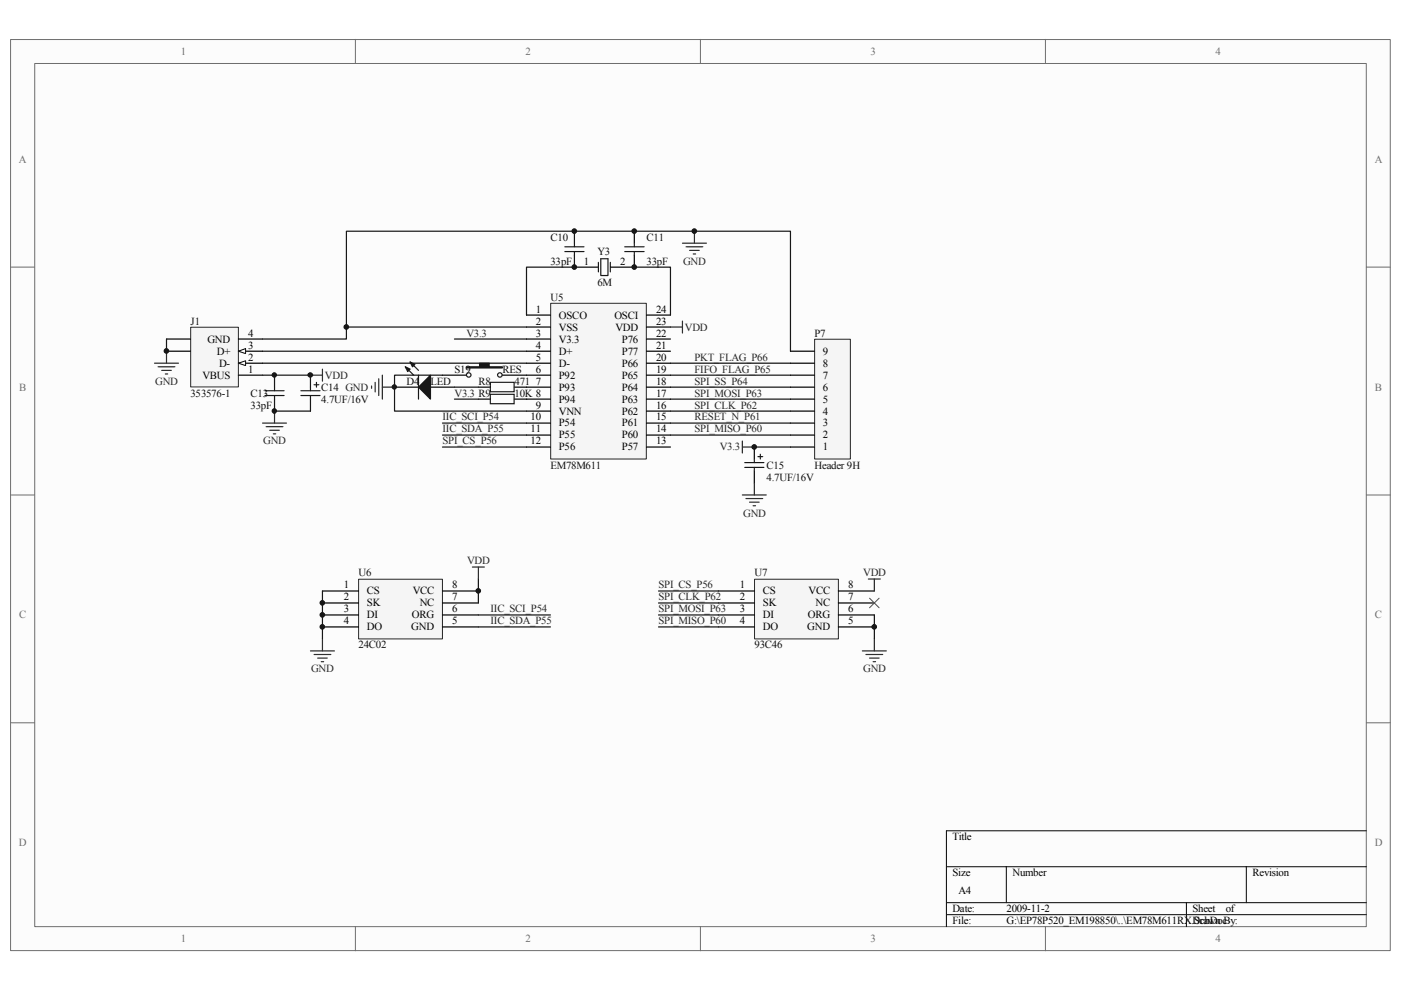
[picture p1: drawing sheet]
<svg xmlns="http://www.w3.org/2000/svg" width="297mm" height="210mm" viewBox="0 0 297 210" stroke-linecap="round" stroke-linejoin="round" font-family="sans-serif">
<path d="M2.3 8.4h292.5v193.1h-292.5z" fill="#fcfcfc"/>
<path d="M2.2 8.4h292.6v193.1h-292.6z" fill="none" stroke="#6e6e6e" stroke-width=".21"/>
<path d="M7.4 13.5h282.3v183h-282.3z" fill="#fcfcfc"/>
<g fill="none" stroke="#6e6e6e" stroke-width=".21">
<path d="M7.4 13.5h282.3v183h-282.3zM75.3 8.3v5.1M148.5 8.3v5.1M221.7 8.3v5.1M2.2 56.6h5.1M289.7 56.6h5.1M2.2 104.9h5.1M289.7 104.9h5.1M2.2 153.2h5.1M289.7 153.2h5.1M75.3 196.5v5.1M148.5 196.5v5.1"/>
<path d="M221.7 196.5v5.1"/>
</g>
<path d="M289.7 176.1h-89v20.4M200.7 183.8h89M200.7 191.4h89M200.7 193.9h89M213.4 183.8v7.6M251.5 191.4v5.1M264.2 183.8v7.6" fill="none" stroke="#000" stroke-width=".21"/>
<path d="M76.1 122.9h17.7v12.6h-17.7z" fill="#f5f5f5"/>
<path d="M76 122.8h17.8v12.7h-17.8z" fill="none" stroke="#262626" stroke-width=".21"/>
<path d="M68.4 125.3h7.6M68.4 127.8h7.6M68.4 130.4h7.6M68.4 132.9h7.6M93.8 125.3h7.6M93.8 127.8h7.6M93.8 130.4h7.6M93.8 132.9h7.6" fill="none" stroke="#000" stroke-width=".25"/>
<path d="M160 122.9h17.8v12.6h-17.8z" fill="#f5f5f5"/>
<path d="M160 122.8h17.8v12.7h-17.8z" fill="none" stroke="#262626" stroke-width=".21"/>
<path d="M93.8 79.5h5.1M106.5 79.5h5.1M101.4 82.1h2.6M109 82.1h2.6M152.3 125.3h7.6M152.3 127.8h7.6M152.3 130.4h7.6M152.3 132.9h7.6M177.8 125.3h7.6M177.8 127.8h7.6M177.8 130.4h7.6M177.8 132.9h7.6" fill="none" stroke="#000" stroke-width=".25"/>
<path d="M68.4 125.3v10.2M101.4 130.4h15.3M101.4 132.9h15.3M101.4 122.8v5M139.6 125.3h12.7M139.6 127.8h12.7M139.6 130.4h12.7M139.6 132.9h12.7M185.4 130.4v5.1" fill="none" stroke="#0e0e0e" stroke-width=".25"/>
<g fill="none" stroke="#262626" stroke-width=".25">
<path d="M65.8 138h5.1M66.6 138.8h3.5M67.3 139.5h2.1M68.4 135.5v2.5M100.2 120.2h2.5M101.4 120.2v2.6M182.8 138h5.1M183.6 138.8h3.6M184.1 122.8h2.5M184.4 139.5h2M185.4 122.8v2.5M185.4 135.5v2.5"/>
<path d="M68.1 140.3h.5M185.1 140.3h.5"/>
</g>
<path d="M184.4 126.8l2 2.1M186.4 126.8l-2 2.1" fill="none" stroke="#4c4c4c" stroke-width=".21"/>
<path d="M104 81.1h5v2h-5z" fill="none" stroke="#1c1c1c" stroke-width=".25"/>
<path d="M98.9 77.8h2.8v-.8h2v.8h2.8v.2h-7.6z" fill-rule="evenodd" fill="#1c1c1c"/>
<g fill="none" stroke="#1c1c1c" stroke-width=".25">
<path d="M98.9 77.8h2.8v-.8h2v.8h2.8v.2h-7.6z"/>
<circle cx="99.4" cy="79.5" r=".48"/>
<circle cx="106" cy="79.5" r=".48"/>
</g>
<path d="M81.1 79.5v5.1M78.8 81.8v.5M79.5 81.1v2M80.3 80.3v3.6M81.1 82.1h2.5" fill="none" stroke="#262626" stroke-width=".25"/>
<path d="M83.6 82.1h5.1M91.3 82.1h5" fill="none" stroke="#000" stroke-width=".25"/>
<path d="M88.7 82.1l2.6-2.6v5.1z" fill="#1c1c1c"/>
<path d="M85.9 77.8l1.8 1.7M86.9 76.8l1.8 1.7M88.7 82.1l2.6-2.6v5.1z" fill="none" stroke="#1c1c1c" stroke-width=".25"/>
<path d="M85.9 77.8l1 .5-.5 .5z" fill="#1c1c1c"/>
<path d="M85.9 77.8l1 .5-.5 .5z" fill="none" stroke="#1c1c1c" stroke-width=".25"/>
<path d="M86.9 76.8l1.1 .5-.5 .5z" fill="#1c1c1c"/>
<path d="M86.9 76.8l1.1 .5-.5 .5zM88.7 79.5v5.1M104 83.6h5v2h-5z" fill="none" stroke="#1c1c1c" stroke-width=".25"/>
<g fill="none" stroke="#0e0e0e" stroke-width=".25">
<path d="M93.8 79.5h-10.2v7.7h28M142.2 79.5h25.4M142.2 77h25.4M93.8 89.7h17.8M93.8 92.2h17.8M93.8 94.8h17.8M96.3 82.1h5.1M96.3 84.6h5.1M142.2 82.1h25.4M142.2 84.6h25.4M142.2 89.7h25.4M142.2 92.2h25.4"/>
<path d="M142.2 87.2h25.4"/>
</g>
<path d="M101.4 84.6h2.6M109 84.6h2.6" fill="none" stroke="#000" stroke-width=".25"/>
<path d="M172.8 72h7.5v25.3h-7.5z" fill="#f5f5f5"/>
<path d="M172.7 71.9h7.6v25.4h-7.6z" fill="none" stroke="#262626" stroke-width=".21"/>
<g fill="none" stroke="#000" stroke-width=".25">
<path d="M121.8 54.1v2.5h5.1M121.8 49v2.6M134.5 54.1v2.5h-5.1M134.5 49v2.6M58.2 79.5v2.6M167.6 79.5h5.1M167.6 77h5.1M167.6 74.5h5.1M58.2 84.6v2.6M159.9 94.8v2.5M159.9 99.9v2.5M167.6 94.8h5.1"/>
<path d="M167.6 92.2h5.1M167.6 89.7h5.1M167.6 87.2h5.1M167.6 84.6h5.1M167.6 82.1h5.1"/>
</g>
<path d="M144.7 51.6h5.1M145.5 52.3h3.5M146.2 53.1h2M147 53.8h.5M147.2 49v2.6M157.4 93.5v2.6M157.4 94.8h2.5M157.4 104.9h5.1M158.2 105.7h3.5M158.9 106.5h2M159.7 107.2h.5M159.9 102.4v2.5" fill="none" stroke="#262626" stroke-width=".25"/>
<g fill="none" stroke="#1c1c1c" stroke-width=".25">
<path d="M119.8 53.3h4M119.8 52.3h4M121.8 51.6v.7M121.8 53.3v.8M126.9 55.6v2.1M127.4 54.9h1.5v3.5h-1.5zM129.4 55.6v2.1M132.5 53.3h4.1M132.5 52.3h4.1M134.5 51.6v.7M134.5 53.3v.8M56.2 82.8h4"/>
<path d="M56.2 83.9h4M58.2 82.1v.7M58.2 83.9v.7M157.9 98.1h4.1M157.9 99.1h4.1M159.9 97.3v.8M159.9 99.1v.8M160.7 96.8h1M161.2 96.3v1"/>
</g>
<path d="M55.7 74.5h55.9M55.7 77h55.9M96.3 71.9h15.3M159.9 94.8h7.7" fill="none" stroke="#0e0e0e" stroke-width=".25"/>
<path d="M40.5 69.4h10v12.6h-10z" fill="#f5f5f5"/>
<path d="M40.4 69.4h10.1v12.6h-10.1z" fill="none" stroke="#262626" stroke-width=".21"/>
<path d="M50.5 79.5h5.2M50.5 77h5.2" fill="none" stroke="#000" stroke-width=".25"/>
<path d="M50.5 77l1.6-.5v1z" fill="#fcfcfc"/>
<path d="M50.5 77l1.6-.5v1z" fill="none" stroke="#000" stroke-width=".21"/>
<path d="M50.5 74.5h5.2" fill="none" stroke="#000" stroke-width=".25"/>
<path d="M50.5 74.5l1.6-.6v1.1z" fill="#fcfcfc"/>
<path d="M50.5 74.5l1.6-.6v1.1z" fill="none" stroke="#000" stroke-width=".21"/>
<path d="M35.3 71.9h5.1M35.3 74.5h5.1M50.5 71.9h5.2" fill="none" stroke="#000" stroke-width=".25"/>
<path d="M121.8 56.6h-10.2v10.2M35.3 71.9v2.6M55.7 79.5h10.1M73.4 69.3v-20.3h94.2v25.5M111.6 69.3h-38.2v2.6h-17.7M58.2 87.2h7.6" fill="none" stroke="#0e0e0e" stroke-width=".25"/>
<path d="M32.8 77h5M33.5 77.8h3.6M34.3 78.5h2M35 79.3h.6M35.3 74.5v2.5M142.2 69.3h2.5M144.7 68.1v2.5M55.7 89.7h5M56.4 90.5h3.6M57.2 91.2h2M58 92h.5M58.2 87.2v2.5" fill="none" stroke="#262626" stroke-width=".25"/>
<path d="M116.8 64.3h20.2v33h-20.2z" fill="#f5f5f5"/>
<path d="M116.8 64.3h20.2v33h-20.2z" fill="none" stroke="#262626" stroke-width=".21"/>
<g fill="none" stroke="#000" stroke-width=".25">
<path d="M65.8 79.5v2.6M111.6 66.8h5.1M111.6 69.3h5.1M111.6 71.9h5.1M111.6 74.5h5.1M111.6 77h5.1M111.6 79.5h5.1M137.1 66.8h5.1M137.1 69.3h5.1M137.1 71.9h5.1M137.1 74.5h5.1M137.1 77h5.1"/>
<path d="M137.1 79.5h5.1M65.8 84.6v2.6M111.6 82.1h5.1M111.6 84.6h5.1M111.6 87.2h5.1M111.6 89.7h5.1M111.6 92.2h5.1M111.6 94.8h5.1M137.1 82.1h5.1M137.1 84.6h5.1M137.1 87.2h5.1M137.1 89.7h5.1"/>
<path d="M137.1 92.2h5.1M137.1 94.8h5.1"/>
</g>
<path d="M63.8 82.8h4.1M63.8 83.9h4.1M65.8 82.1v.7M65.8 83.9v.7M66.6 81.6h1M67.1 81.1v1" fill="none" stroke="#1c1c1c" stroke-width=".25"/>
<path d="M65.8 79.5h2.6M68.4 78.3v2.5" fill="none" stroke="#262626" stroke-width=".25"/>
<path d="M134.5 56.6h7.7v10.2" fill="none" stroke="#0e0e0e" stroke-width=".25"/>
<circle cx="35.3" cy="74.4" r=".49" fill="#0e0e0e"/>
<circle cx="35.3" cy="74.4" r=".49" fill="none" stroke="#0e0e0e" stroke-width=".21"/>
<circle cx="58.2" cy="87.1" r=".47" fill="#0e0e0e"/>
<circle cx="58.2" cy="87.1" r=".47" fill="none" stroke="#0e0e0e" stroke-width=".21"/>
<circle cx="58.2" cy="79.5" r=".46" fill="#0e0e0e"/>
<circle cx="58.2" cy="79.5" r=".46" fill="none" stroke="#0e0e0e" stroke-width=".21"/>
<circle cx="65.8" cy="79.5" r=".48" fill="#0e0e0e"/>
<circle cx="65.8" cy="79.5" r=".48" fill="none" stroke="#0e0e0e" stroke-width=".21"/>
<circle cx="68.3" cy="132.9" r=".49" fill="#0e0e0e"/>
<circle cx="68.3" cy="132.9" r=".49" fill="none" stroke="#0e0e0e" stroke-width=".21"/>
<circle cx="68.3" cy="130.4" r=".49" fill="#0e0e0e"/>
<circle cx="68.3" cy="130.4" r=".49" fill="none" stroke="#0e0e0e" stroke-width=".21"/>
<circle cx="68.3" cy="127.8" r=".49" fill="#0e0e0e"/>
<circle cx="68.3" cy="127.8" r=".49" fill="none" stroke="#0e0e0e" stroke-width=".21"/>
<circle cx="73.4" cy="69.3" r=".49" fill="#0e0e0e"/>
<circle cx="73.4" cy="69.3" r=".49" fill="none" stroke="#0e0e0e" stroke-width=".21"/>
<circle cx="83.6" cy="82" r=".46" fill="#0e0e0e"/>
<circle cx="83.6" cy="82" r=".46" fill="none" stroke="#0e0e0e" stroke-width=".21"/>
<circle cx="101.4" cy="125.3" r=".49" fill="#0e0e0e"/>
<circle cx="101.4" cy="125.3" r=".49" fill="none" stroke="#0e0e0e" stroke-width=".21"/>
<circle cx="121.8" cy="56.6" r=".49" fill="#0e0e0e"/>
<circle cx="121.8" cy="56.6" r=".49" fill="none" stroke="#0e0e0e" stroke-width=".21"/>
<circle cx="121.8" cy="49" r=".49" fill="#0e0e0e"/>
<circle cx="121.8" cy="49" r=".49" fill="none" stroke="#0e0e0e" stroke-width=".21"/>
<circle cx="134.5" cy="56.6" r=".49" fill="#0e0e0e"/>
<circle cx="134.5" cy="56.6" r=".49" fill="none" stroke="#0e0e0e" stroke-width=".21"/>
<circle cx="134.5" cy="49" r=".49" fill="#0e0e0e"/>
<circle cx="134.5" cy="49" r=".49" fill="none" stroke="#0e0e0e" stroke-width=".21"/>
<circle cx="147.2" cy="49" r=".49" fill="#0e0e0e"/>
<circle cx="147.2" cy="49" r=".49" fill="none" stroke="#0e0e0e" stroke-width=".21"/>
<circle cx="159.9" cy="94.8" r=".49" fill="#0e0e0e"/>
<circle cx="159.9" cy="94.8" r=".49" fill="none" stroke="#0e0e0e" stroke-width=".21"/>
<circle cx="185.4" cy="132.9" r=".49" fill="#0e0e0e"/>
<circle cx="185.4" cy="132.9" r=".49" fill="none" stroke="#0e0e0e" stroke-width=".21"/>
<g font-size="2.3" fill="#706f64">
<text x="38.3" y="11.6">1</text>
<text x="111.4" y="11.6">2</text>
<text x="184.6" y="11.6">3</text>
<text x="257.7" y="11.6">4</text>
<text x="4" y="34.5">A</text>
<text x="291.5" y="34.5">A</text>
<text x="4.1" y="82.8">B</text>
<text x="291.5" y="82.8">B</text>
<text x="4.1" y="131.1">C</text>
<text x="291.5" y="131.1">C</text>
<text x="4" y="179.4">D</text>
<text x="291.5" y="179.4">D</text>
<text x="38.3" y="199.8">1</text>
<text x="111.4" y="199.8">2</text>
<text x="184.6" y="199.8">3</text>
<text x="257.7" y="199.8">4</text>
</g>
<g font-size="2.3" fill="#0e0e0e">
<text x="116.7" y="51">C10</text>
<text x="137.1" y="51">C11</text>
<text x="116.7" y="56.1">33pF</text>
<text x="126.7" y="54.1">Y3</text>
<text x="137.1" y="56.1">33pF</text>
<text x="116.7" y="63.8">U5</text>
<text x="126.7" y="60.7">6M</text>
<text x="40.4" y="68.8">J1</text>
<text x="172.7" y="71.4">P7</text>
<text x="68.1" y="82.8">C14 GND</text>
<text x="86.2" y="81.5">D4</text>
<text x="91.3" y="81.5">LED</text>
<text x="96.4" y="79">S19</text>
<text x="101.5" y="81.5">R8</text>
<text x="106.5" y="79">RES</text>
<text x="109.1" y="81.5">471</text>
<text x="40.4" y="84.1">353576-1</text>
<text x="53.1" y="86.6">33pF</text>
<text x="53.1" y="84.1">C13</text>
<text x="68.1" y="85.3">4.7UF/16V</text>
<text x="109.1" y="84.1">10K 8</text>
<text x="116.7" y="99.4">EM78M611</text>
<text x="162.5" y="101.9">4.7UF/16V</text>
<text x="162.5" y="99.4">C15</text>
<text x="172.7" y="99.4">Header 9H</text>
<text x="76" y="122.2">U6</text>
<text x="160" y="122.2">U7</text>
<text x="76" y="137.5">24C02</text>
<text x="160" y="137.5">93C46</text>
</g>
<g font-size="2.3">
<text x="123.8" y="56.1">1</text>
<text x="131.5" y="56.1">2</text>
<text x="52.6" y="71.4">4</text>
<text x="113.6" y="66.3">1</text>
<text x="113.6" y="68.8">2</text>
<text x="113.6" y="71.4">3</text>
<text x="118.5" y="67.6">OSCO</text>
<text x="118.5" y="70.1">VSS</text>
<text x="130.3" y="67.6">OSCI</text>
<text x="130.5" y="70.1">VDD</text>
<text x="139.1" y="71.4">22</text>
<text x="139.1" y="68.8">23</text>
<text x="139.1" y="66.3">24</text>
<text x="44" y="72.6">GND</text>
<text x="46" y="75.2">D+</text>
<text x="46.4" y="77.7">D-</text>
<text x="52.6" y="73.9">3</text>
<text x="52.6" y="76.5">2</text>
<text x="113.6" y="73.9">4</text>
<text x="113.6" y="76.5">5</text>
<text x="118.5" y="72.6">V3.3</text>
<text x="118.5" y="75.2">D+</text>
<text x="118.5" y="77.7">D-</text>
<text x="131.9" y="77.7">P66</text>
<text x="131.9" y="75.2">P77</text>
<text x="131.9" y="72.6">P76</text>
<text x="139.1" y="76.5">20</text>
<text x="139.1" y="73.9">21</text>
<text x="174.5" y="77.7">8</text>
<text x="174.5" y="75.2">9</text>
<text x="42.9" y="80.3">VBUS</text>
<text x="52.6" y="79">1</text>
<text x="113.6" y="79">6</text>
<text x="113.6" y="81.5">7</text>
<text x="118.5" y="80.3">P92</text>
<text x="118.5" y="82.8">P93</text>
<text x="131.9" y="82.8">P64</text>
<text x="131.9" y="80.3">P65</text>
<text x="139.1" y="81.5">18</text>
<text x="139.1" y="79">19</text>
<text x="174.5" y="82.8">6</text>
<text x="174.5" y="80.3">7</text>
<text x="112.5" y="89.2">10</text>
<text x="113.6" y="86.6">9</text>
<text x="118.5" y="85.3">P94</text>
<text x="118.5" y="87.9">VNN</text>
<text x="131.9" y="87.9">P62</text>
<text x="131.9" y="85.3">P63</text>
<text x="139.1" y="89.2">15</text>
<text x="139.1" y="86.6">16</text>
<text x="139.1" y="84.1">17</text>
<text x="174.5" y="87.9">4</text>
<text x="174.5" y="85.3">5</text>
<text x="112.5" y="91.7">11</text>
<text x="112.5" y="94.2">12</text>
<text x="118.5" y="90.4">P54</text>
<text x="118.5" y="93">P55</text>
<text x="118.5" y="95.5">P56</text>
<text x="131.9" y="95.5">P57</text>
<text x="131.9" y="93">P60</text>
<text x="131.9" y="90.4">P61</text>
<text x="139.1" y="94.2">13</text>
<text x="139.1" y="91.7">14</text>
<text x="174.5" y="95.5">1</text>
<text x="174.5" y="93">2</text>
<text x="174.5" y="90.4">3</text>
<text x="72.9" y="124.8">1</text>
<text x="95.8" y="124.8">8</text>
<text x="156.8" y="124.8">1</text>
<text x="179.8" y="124.8">8</text>
<text x="72.9" y="127.3">2</text>
<text x="72.9" y="129.8">3</text>
<text x="77.8" y="126">CS</text>
<text x="77.8" y="128.6">SK</text>
<text x="77.8" y="131.1">DI</text>
<text x="87.3" y="131.1">ORG</text>
<text x="87.5" y="126">VCC</text>
<text x="89" y="128.6">NC</text>
<text x="95.8" y="127.3">7</text>
<text x="95.8" y="129.8">6</text>
<text x="156.8" y="127.3">2</text>
<text x="156.8" y="129.8">3</text>
<text x="161.8" y="126">CS</text>
<text x="161.8" y="128.6">SK</text>
<text x="161.8" y="131.1">DI</text>
<text x="171.3" y="131.1">ORG</text>
<text x="171.4" y="126">VCC</text>
<text x="172.9" y="128.6">NC</text>
<text x="179.8" y="127.3">7</text>
<text x="179.8" y="129.8">6</text>
<text x="72.9" y="132.4">4</text>
<text x="77.8" y="133.6">DO</text>
<text x="87.2" y="133.6">GND</text>
<text x="95.8" y="132.4">5</text>
<text x="156.8" y="132.4">4</text>
<text x="161.8" y="133.6">DO</text>
<text x="171.2" y="133.6">GND</text>
<text x="179.8" y="132.4">5</text>
<text x="201.9" y="178.1">Title</text>
<text x="201.9" y="185.8">Size</text>
<text x="214.7" y="185.8">Number</text>
<text x="265.6" y="185.8">Revision</text>
<text x="203.2" y="189.6">A4</text>
<text x="201.9" y="193.4">Date:</text>
<text x="201.9" y="196">File:</text>
<text x="213.4" y="193.4">2009-11-2</text>
<text x="213.4" y="196">G:\EP78P520_EM198850\..\EM78M611RX.SchDoc</text>
<text x="252.8" y="196">Drawn By:</text>
<text x="252.8" y="193.4">Sheet</text>
<text x="259.9" y="193.4">of</text>
</g>
<g font-size="2.3" fill="#262626">
<text x="144.8" y="56.1">GND</text>
<text x="98.9" y="71.4">V3.3</text>
<text x="145.2" y="70.1">VDD</text>
<text x="147.2" y="76.5">PKT_FLAG_P66</text>
<text x="32.9" y="81.5">GND</text>
<text x="68.9" y="80.3">VDD</text>
<text x="147.2" y="79">FIFO_FLAG_P65</text>
<text x="147.2" y="81.5">SPI_SS_P64</text>
<text x="93.8" y="89.2">IIC_SCI_P54</text>
<text x="96.4" y="84.1">V3.3 R9</text>
<text x="147.2" y="84.1">SPI_MOSI_P63</text>
<text x="147.2" y="86.6">SPI_CLK_P62</text>
<text x="147.2" y="89.2">RESET_N_P61</text>
<text x="55.8" y="94.2">GND</text>
<text x="93.8" y="91.7">IIC_SDA_P55</text>
<text x="93.8" y="94.2">SPI_CS_P56</text>
<text x="147.2" y="91.7">SPI_MISO_P60</text>
<text x="152.6" y="95.5">V3.3</text>
<text x="157.6" y="109.5">GND</text>
<text x="99.1" y="119.7">VDD</text>
<text x="139.6" y="124.8">SPI_CS_P56</text>
<text x="183" y="122.2">VDD</text>
<text x="104" y="129.8">IIC_SCI_P54</text>
<text x="139.6" y="127.3">SPI_CLK_P62</text>
<text x="139.6" y="129.8">SPI_MOSI_P63</text>
<text x="104" y="132.4">IIC_SDA_P55</text>
<text x="139.6" y="132.4">SPI_MISO_P60</text>
<text x="66" y="142.6">GND</text>
<text x="183" y="142.6">GND</text>
</g>
</svg>
